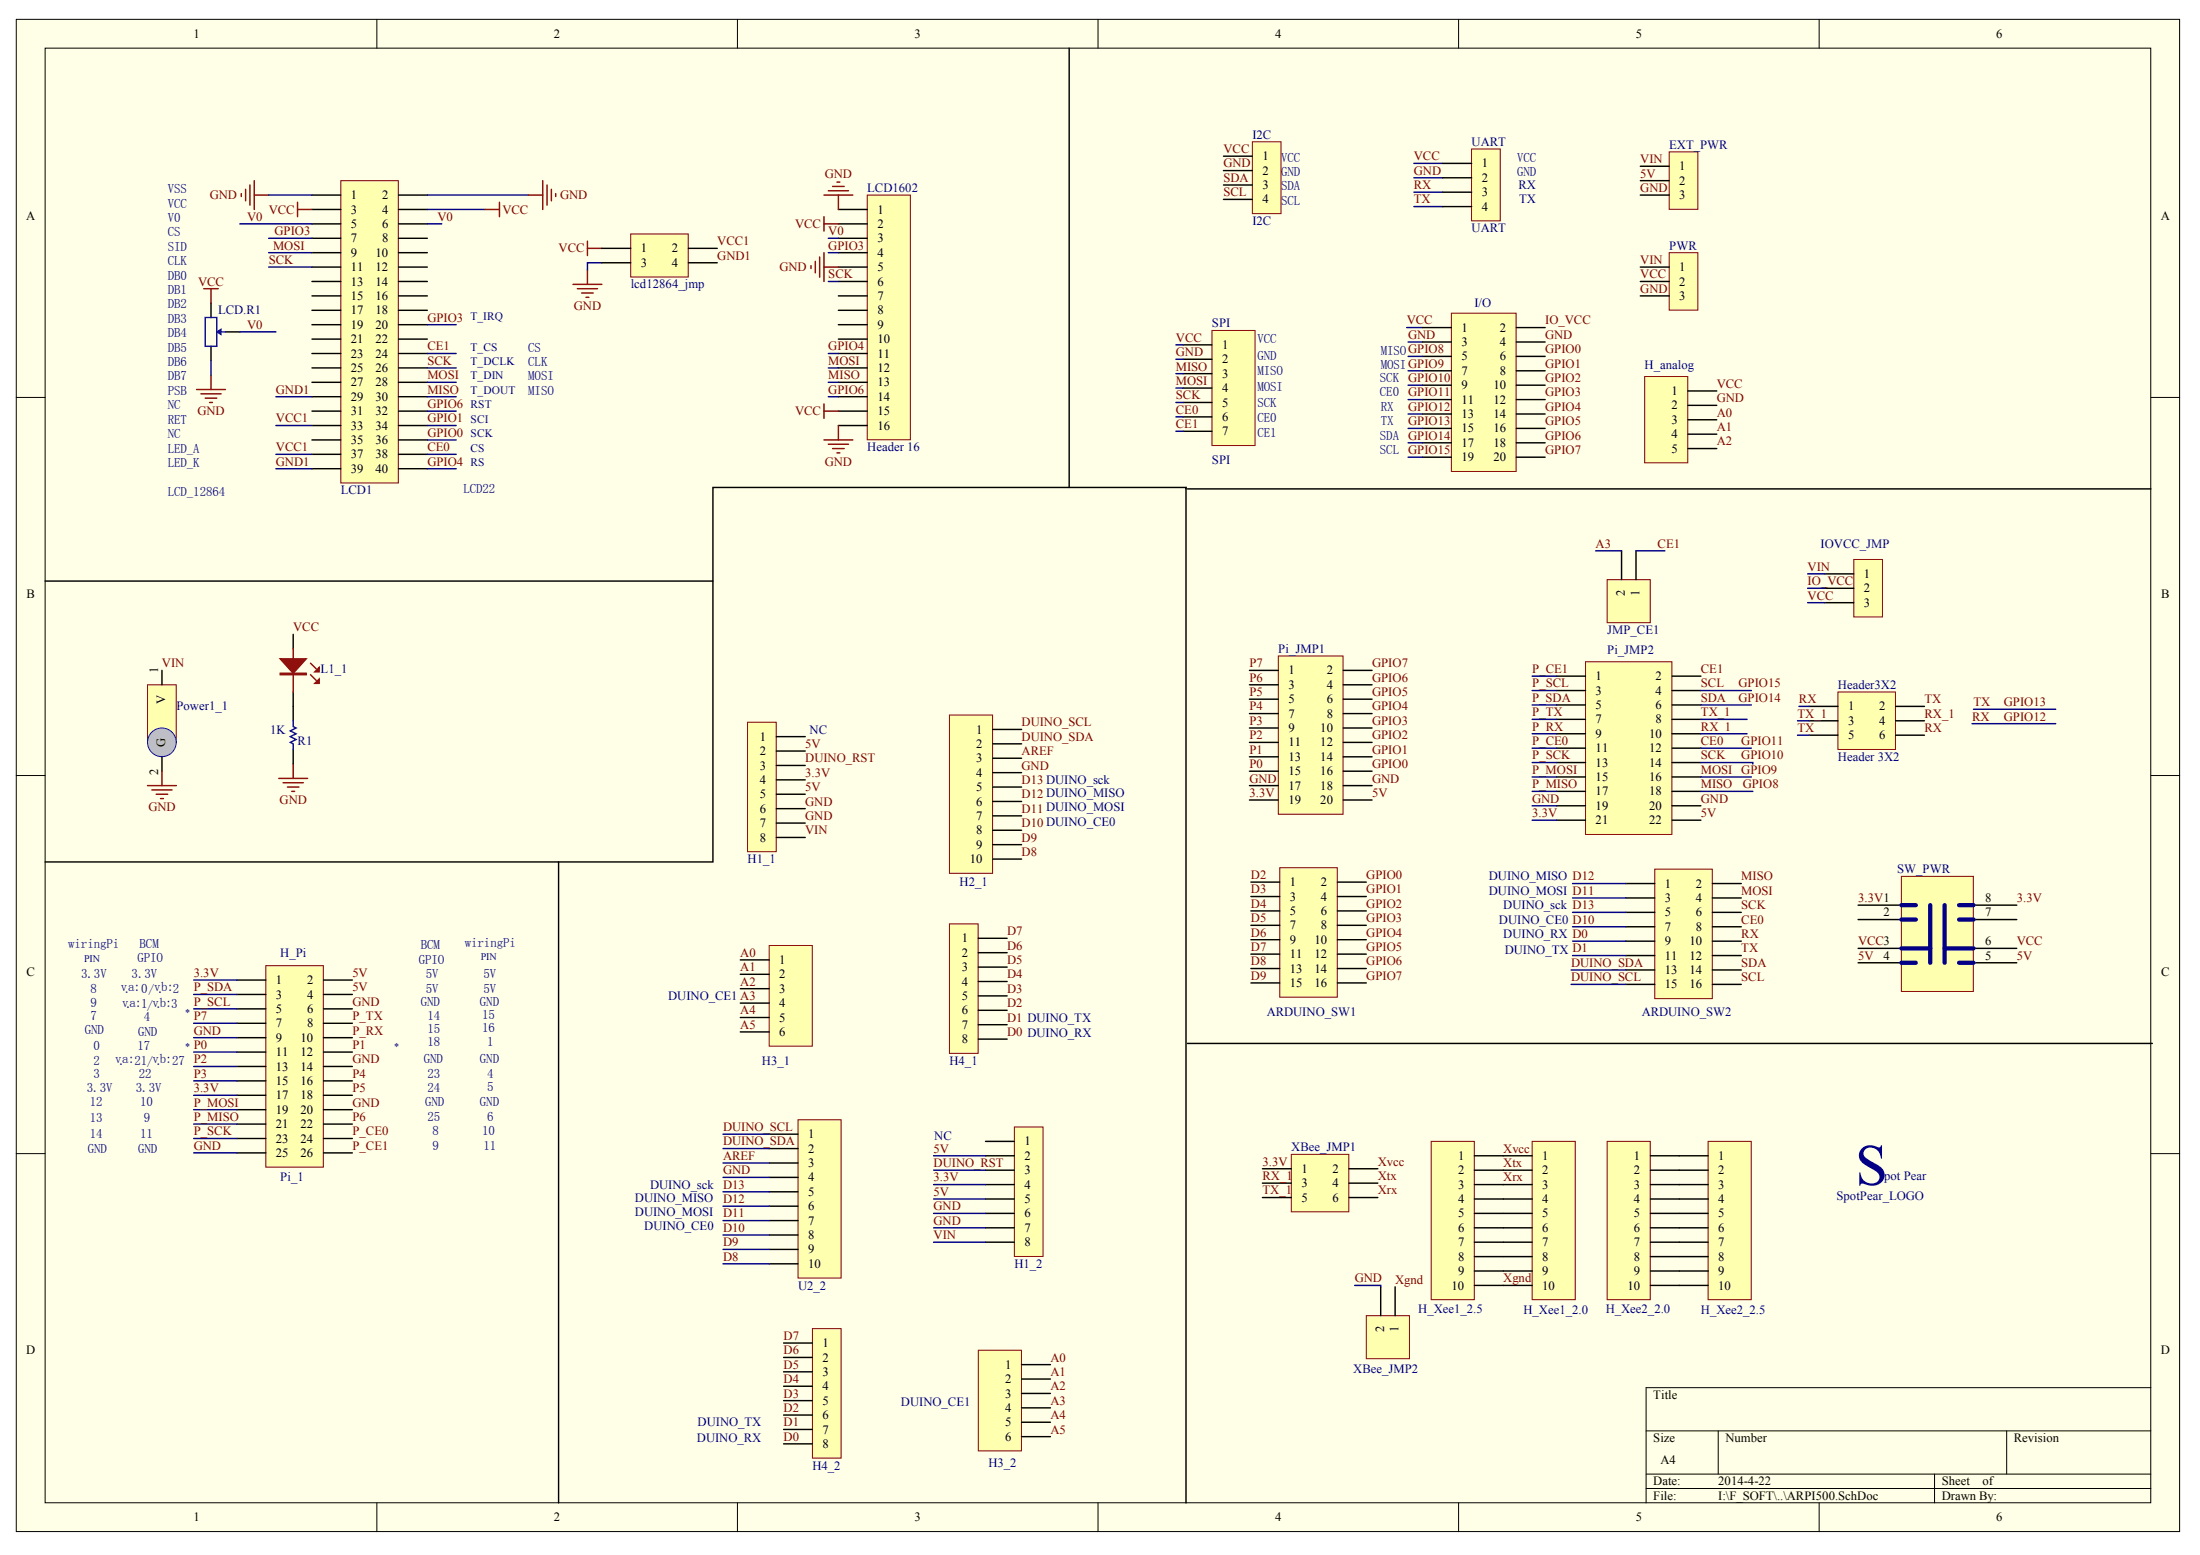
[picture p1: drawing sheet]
<svg xmlns="http://www.w3.org/2000/svg" width="297mm" height="210mm" viewBox="0 0 297 210" stroke-linecap="round" stroke-linejoin="round" font-family="sans-serif">
<g fill="#ffffe8" stroke="#000" stroke-width=".14">
<path d="M2.2 2.6h292.1v204.1h-292.1z"/>
<path d="M6.1 6.5h284.3v196.4h-284.3z"/>
</g>
<g fill="none" stroke="#000" stroke-width=".14">
<path d="M50.9 2.6v3.9M99.6 2.6v3.9M148.3 2.6v3.9M196.9 2.6v3.9M245.6 2.6v3.9M2.2 53.6h3.9M290.4 53.6h3.9M2.2 104.7h3.9M290.4 104.7h3.9M2.2 155.7h3.9M290.4 155.7h3.9M222.3 193.1h68.1"/>
<path d="M222.3 199h68.1M232 193.1v5.9M261.2 199v3.9M270.9 193.1v5.9M290.4 187.3h-68.1v15.6M50.9 202.9v3.9M99.6 202.9v3.9M148.3 202.9v3.9M196.9 202.9v3.9M222.3 200.9h68.1M245.6 202.9v3.9"/>
</g>
<path d="M190.9 22.1h3.9M190.9 24h3.9M190.9 25.9h3.9M190.9 27.9h3.9" fill="none" stroke="#000080" stroke-width=".19"/>
<path d="M169.1 19.1h3.9v9.7h-3.9z" fill="#ffffb0" stroke="#800000" stroke-width=".14"/>
<path d="M165.2 21.1h3.9M165.2 23h3.9M165.2 25h3.9M165.2 26.9h3.9" fill="none" stroke="#000" stroke-width=".19"/>
<path d="M163.6 44.6h5.9v15.5h-5.9z" fill="#ffffb0" stroke="#800000" stroke-width=".14"/>
<path d="M159.7 46.6h3.9M159.7 48.5h3.9M159.7 50.4h3.9M159.7 52.4h3.9M159.7 54.3h3.9M159.7 56.3h3.9M159.7 58.2h3.9" fill="none" stroke="#000" stroke-width=".19"/>
<path d="M35.9 130.3h7.8v27.3h-7.8z" fill="#ffffb0" stroke="#800000" stroke-width=".14"/>
<g fill="none" stroke="#000" stroke-width=".19">
<path d="M32 132.3h3.9M32 134.2h3.9M32 136.2h3.9M32 138.1h3.9M43.7 132.3h3.9M43.7 134.2h3.9M43.7 136.2h3.9M43.7 138.1h3.9M32 140.1h3.9M32 142h3.9M32 144h3.9M32 145.9h3.9"/>
<path d="M32 147.8h3.9M32 149.8h3.9M32 151.7h3.9M32 153.7h3.9M32 155.6h3.9M43.7 140.1h3.9M43.7 142h3.9M43.7 144h3.9M43.7 145.9h3.9M43.7 147.8h3.9M43.7 149.8h3.9M43.7 151.7h3.9"/>
<path d="M43.7 153.7h3.9M43.7 155.6h3.9"/>
</g>
<g fill="none" stroke="#000080" stroke-width=".19">
<path d="M158.8 46.6h.9M158.8 48.5h.9M158.8 50.4h.9M158.8 52.4h.9M158.8 54.3h.9M158.8 56.3h.9M158.8 58.2h.9M26.2 132.3h5.8M26.2 134.2h5.8M26.2 136.2h5.8M26.2 138.1h5.8M26.2 140.1h5.8"/>
<path d="M26.2 142h5.8M26.2 144h5.8M26.2 145.9h5.8M26.2 147.8h5.8M26.2 149.8h5.8M26.2 151.7h5.8M26.2 153.7h5.8M26.2 155.6h5.8"/>
</g>
<path d="M46 24.4h7.8v40.8h-7.8z" fill="#ffffb0" stroke="#800000" stroke-width=".14"/>
<g fill="none" stroke="#000" stroke-width=".19">
<path d="M42.1 26.3h3.9M42.1 28.3h3.9M42.1 30.2h3.9M42.1 32.2h3.9M42.1 34.1h3.9M42.1 36.1h3.9M42.1 38h3.9M42.1 39.9h3.9M53.8 26.3h3.9M53.8 28.3h3.9M53.8 30.2h3.9M53.8 32.2h3.9"/>
<path d="M53.8 34.1h3.9M53.8 36.1h3.9M53.8 38h3.9M53.8 39.9h3.9M28.5 40.9v2M28.5 46.7v2M30.4 44.8h2M42.1 41.9h3.9M42.1 43.8h3.9M42.1 45.8h3.9M42.1 47.7h3.9M42.1 49.7h3.9"/>
<path d="M42.1 51.6h3.9M42.1 53.6h3.9M42.1 55.5h3.9M42.1 57.4h3.9M42.1 59.4h3.9M53.8 41.9h3.9M53.8 43.8h3.9M53.8 45.8h3.9M53.8 47.7h3.9M53.8 49.7h3.9M53.8 51.6h3.9M53.8 53.6h3.9"/>
<path d="M53.8 55.5h3.9M53.8 57.4h3.9M53.8 59.4h3.9M42.1 63.3h3.9M42.1 61.3h3.9M53.8 63.3h3.9M53.8 61.3h3.9"/>
</g>
<g fill="none" stroke="#000080" stroke-width=".19">
<path d="M32.4 30.2h9.7M36.3 26.3h5.8M36.3 32.2h5.8M36.3 34.1h5.8M36.3 36.1h5.8M57.7 26.3h13.6M57.7 28.3h7.8M57.7 30.2h1.9M81.3 35.5h-2v.9M28.5 48.7v1.9M32.4 44.8h4.9M37.3 57.4h4.8"/>
<path d="M37.3 53.6h4.8M57.7 59.4h3.9M57.7 57.4h3.9M57.7 55.5h3.9M57.7 53.6h3.9M57.7 47.7h3.9M57.7 43.8h3.9M57.7 51.6h3.9M57.7 49.7h3.9M37.3 63.3h4.8M37.3 61.3h4.8M57.7 63.3h3.9"/>
<path d="M57.7 61.3h3.9"/>
</g>
<g fill="none" stroke="#800000" stroke-width=".19">
<path d="M27.5 39h2M28.5 39v1.9M32.6 26.1v.4M33.2 25.6v1.5M33.7 25v2.7M34.3 26.3h2M34.3 24.4v3.9M40.2 28.3h1.9M40.2 27.3v1.9M65.5 28.3h1.9M67.4 27.3v1.9M71.3 26.3h2"/>
<path d="M73.3 24.4v3.9M73.9 25v2.7M74.4 25.6v1.5M75 26.1v.4M77.4 38.4h3.9M78 39h2.7M78.5 39.6h1.6M79.3 32.6v1.9M79.3 36.4v2M79.3 33.5h2M26.5 52.6h3.9M27.1 53.2h2.8"/>
<path d="M27.7 53.7h1.6M28.3 54.3h.4M28.5 50.6v2M79.1 40.1h.4"/>
</g>
<path d="M27.7 42.9h1.6v3.8h-1.6zM29.5 44.8h.9" fill="none" stroke="#00f" stroke-width=".19"/>
<path d="M29.3 44.8l.6-.4v.8z" fill="#00f" stroke="#00f" stroke-width=".14"/>
<path d="M85.2 31.6h7.7v5.8h-7.7z" fill="#ffffb0" stroke="#800000" stroke-width=".14"/>
<path d="M81.3 33.5h3.9M81.3 35.5h3.9M92.9 33.5h3.9M92.9 35.5h3.9" fill="none" stroke="#000" stroke-width=".19"/>
<path d="M117.1 26.3h5.8v33.1h-5.8z" fill="#ffffb0" stroke="#800000" stroke-width=".14"/>
<g fill="none" stroke="#000" stroke-width=".19">
<path d="M113.2 28.3h3.9M113.2 30.2h3.9M113.2 32.2h3.9M113.2 34.1h3.9M113.2 36.1h3.9M113.2 38h3.9M113.2 39.9h3.9M113.2 41.9h3.9M113.2 43.8h3.9M113.2 45.8h3.9M113.2 47.7h3.9M113.2 49.7h3.9"/>
<path d="M113.2 51.6h3.9M113.2 53.6h3.9M113.2 55.5h3.9M113.2 57.4h3.9"/>
</g>
<g fill="none" stroke="#800000" stroke-width=".19">
<path d="M109.5 35.9v.3M110.1 35.3v1.5M110.7 34.7v2.7M111.3 26.3h3.8M111.3 29.2v2M111.3 34.1v3.9M111.3 30.2h1.9M111.3 36.1h1.9M111.8 25.7h2.8M112.4 25.2h1.6M113 24.6h.4M113.2 26.3v2"/>
<path d="M111.3 54.5v2M111.3 59.4h3.8M111.3 55.5h1.9M111.8 60h2.8M113.2 57.4v2M112.4 60.6h1.6M113 61.1h.4"/>
</g>
<path d="M128.2 124.7h3.9v17.5h-3.9z" fill="#ffffb0" stroke="#800000" stroke-width=".14"/>
<path d="M132.1 126.7h3.9M132.1 128.6h3.9M132.1 130.5h3.9M132.1 132.5h3.9M132.1 134.4h3.9M132.1 136.4h3.9M132.1 138.3h3.9M132.1 140.3h3.9" fill="none" stroke="#000" stroke-width=".19"/>
<path d="M128.2 96.5h5.8v21.4h-5.8z" fill="#ffffb0" stroke="#800000" stroke-width=".14"/>
<path d="M134 98.5h3.9M134 100.4h3.9M134 102.4h3.9M134 104.3h3.9M134 106.2h3.9M134 108.2h3.9M134 110.1h3.9M134 112.1h3.9M134 114h3.9M134 116h3.9" fill="none" stroke="#000" stroke-width=".19"/>
<path d="M103.9 127.6h5.8v13.6h-5.8z" fill="#ffffb0" stroke="#800000" stroke-width=".14"/>
<path d="M100 129.6h3.9M100 131.5h3.9M100 133.5h3.9M100 135.4h3.9M100 137.3h3.9M100 139.3h3.9" fill="none" stroke="#000" stroke-width=".19"/>
<path d="M100.9 97.5h3.9v17.5h-3.9z" fill="#ffffb0" stroke="#800000" stroke-width=".14"/>
<path d="M104.8 99.4h3.9M104.8 101.4h3.9M104.8 103.3h3.9M104.8 105.3h3.9M104.8 107.2h3.9M104.8 109.2h3.9M104.8 111.1h3.9M104.8 113h3.9" fill="none" stroke="#000" stroke-width=".19"/>
<path d="M172.8 117.1h7.8v17.5h-7.8z" fill="#ffffb0" stroke="#800000" stroke-width=".14"/>
<g fill="none" stroke="#000" stroke-width=".19">
<path d="M168.9 119.1h3.9M180.6 119.1h3.9M168.9 121h3.9M168.9 123h3.9M168.9 124.9h3.9M168.9 126.9h3.9M168.9 128.8h3.9M168.9 130.7h3.9M168.9 132.7h3.9M180.6 121h3.9M180.6 123h3.9M180.6 124.9h3.9"/>
<path d="M180.6 126.9h3.9M180.6 128.8h3.9M180.6 130.7h3.9M180.6 132.7h3.9"/>
</g>
<path d="M223.4 117.3h7.8v17.5h-7.8z" fill="#ffffb0" stroke="#800000" stroke-width=".14"/>
<g fill="none" stroke="#000" stroke-width=".19">
<path d="M219.5 119.3h3.9M231.2 119.3h3.9M219.5 121.2h3.9M219.5 123.2h3.9M219.5 125.1h3.9M219.5 127h3.9M219.5 129h3.9M219.5 130.9h3.9M219.5 132.9h3.9M231.2 121.2h3.9M231.2 123.2h3.9M231.2 125.1h3.9"/>
<path d="M231.2 127h3.9M231.2 129h3.9M231.2 130.9h3.9M231.2 132.9h3.9"/>
</g>
<path d="M19.9 92.4h3.9v7.8h-3.9z" fill="#ffffb0" stroke="#800000" stroke-width=".14"/>
<circle cx="21.9" cy="100.2" r="1.94" fill="#c0c0c0" stroke="#00f" stroke-width=".14"/>
<path d="M21.9 90.5v1.9M39.6 85.6v2M39.6 93.4v3.9M21.9 102.2v1.9M39.6 101.2v1.9" fill="none" stroke="#000" stroke-width=".19"/>
<path d="M19.9 106h3.9M20.5 106.6h2.7M21.1 107.2h1.5M21.7 107.8h.4M21.9 104.1v1.9M37.6 105.1h3.9M38.2 105.7h2.8M38.8 106.2h1.6M39.4 106.8h.4M39.6 103.1v2" fill="none" stroke="#800000" stroke-width=".19"/>
<path d="M39.6 87.6v5.8M41.9 91.1l.8 .8M41.9 89.5l.8 .8" fill="none" stroke="#bf0000" stroke-width=".19"/>
<g fill="#bf0000" stroke="#bf0000" stroke-width=".19">
<path d="M37.8 88.9h3.5l-1.7 2z"/>
<path d="M42.5 92.2l.6-.5v.5z"/>
<path d="M42.5 90.7l.6-.6v.6z"/>
<path d="M37.8 90.9h3.5v.2h-3.5z" fill-rule="evenodd"/>
</g>
<path d="M189.9 44.2h2.2M190.1 46.2h2" fill="none" stroke="#000080" stroke-width=".19"/>
<path d="M39.6 97.3v.8l.4 .2-.8 .4 .8 .3-.8 .4 .8 .4-.8 .4 .4 .2v.8" fill="none" stroke="#00f" stroke-width=".19"/>
<path d="M198.7 20.1h3.9v9.7h-3.9z" fill="#ffffb0" stroke="#800000" stroke-width=".14"/>
<path d="M194.8 22.1h3.9M194.8 24h3.9M194.8 25.9h3.9M194.8 27.9h3.9" fill="none" stroke="#000" stroke-width=".19"/>
<path d="M172.6 88.5h8.7v21.4h-8.7z" fill="#ffffb0" stroke="#800000" stroke-width=".14"/>
<g fill="none" stroke="#000" stroke-width=".19">
<path d="M168.7 90.5h3.9M168.7 92.4h3.9M168.7 94.4h3.9M168.7 96.3h3.9M168.7 98.3h3.9M181.4 90.5h3.9M181.4 92.4h3.9M181.4 94.4h3.9M181.4 96.3h3.9M181.4 98.3h3.9M168.7 100.2h3.9M168.7 102.2h3.9"/>
<path d="M168.7 104.1h3.9M168.7 106h3.9M168.7 108h3.9M181.4 100.2h3.9M181.4 102.2h3.9M181.4 104.1h3.9M181.4 106h3.9M181.4 108h3.9"/>
</g>
<path d="M214.1 89.3h11.6v23.3h-11.6z" fill="#ffffb0" stroke="#800000" stroke-width=".14"/>
<g fill="none" stroke="#000" stroke-width=".19">
<path d="M210.2 91.3h3.9M210.2 93.2h3.9M210.2 95.2h3.9M210.2 97.1h3.9M210.2 99h3.9M225.8 91.3h3.9M225.8 93.2h3.9M225.8 95.2h3.9M225.8 97.1h3.9M225.8 99h3.9M210.2 101h3.9M210.2 102.9h3.9"/>
<path d="M210.2 104.9h3.9M210.2 106.8h3.9M210.2 108.8h3.9M210.2 110.7h3.9M225.8 101h3.9M225.8 102.9h3.9M225.8 104.9h3.9M225.8 106.8h3.9M225.8 108.8h3.9M225.8 110.7h3.9"/>
</g>
<g fill="none" stroke="#000080" stroke-width=".19">
<path d="M111.8 32.2h1.4M111.8 34.1h1.4M111.8 38h1.4M111.8 47.7h1.4M111.8 49.7h1.4M111.8 51.6h1.4M111.8 53.6h1.4M206.9 93.2h3.3M206.9 95.2h3.3M206.9 97.1h3.3M206.9 99h3.3M206.9 91.3h3.3"/>
<path d="M229.7 95.2h6.8M266.3 97.7h11.3M266.5 95.7h11.1M206.9 101h3.3M206.9 102.9h3.3M206.9 104.9h3.3M206.9 106.8h3.3M206.9 108.8h3.3M206.9 110.7h3.3M212.3 119.3h7.2M229.7 102.9h7v.2M229.7 101h6.8"/>
<path d="M229.7 104.9h6.8M229.7 106.8h7M212.1 130.9h7.4M212.1 132.9h7.4M212.3 121.2h7.2M212.3 123.2h7.2M212.3 125.1h7.2M212.3 127h7.2M212.3 129h7.2"/>
</g>
<path d="M196 42.3h8.7v21.3h-8.7z" fill="#ffffb0" stroke="#800000" stroke-width=".14"/>
<g fill="none" stroke="#000" stroke-width=".19">
<path d="M192.1 44.2h3.9M192.1 46.2h3.9M192.1 48.1h3.9M192.1 50.1h3.9M192.1 52h3.9M192.1 53.9h3.9M192.1 55.9h3.9M192.1 57.8h3.9M192.1 59.8h3.9M204.7 44.2h3.9M204.7 46.2h3.9M204.7 48.1h3.9"/>
<path d="M204.7 50.1h3.9M204.7 52h3.9M204.7 53.9h3.9M204.7 55.9h3.9M204.7 57.8h3.9M204.7 59.8h3.9M192.1 61.7h3.9M204.7 61.7h3.9"/>
</g>
<path d="M109.7 179.3h3.9v17.5h-3.9z" fill="#ffffb0" stroke="#800000" stroke-width=".14"/>
<path d="M105.8 181.3h3.9M105.8 183.2h3.9M105.8 185.2h3.9M105.8 187.1h3.9M105.8 189.1h3.9M105.8 191h3.9M105.8 193h3.9M105.8 194.9h3.9" fill="none" stroke="#000" stroke-width=".19"/>
<path d="M107.7 151.2h5.9v21.3h-5.9z" fill="#ffffb0" stroke="#800000" stroke-width=".14"/>
<path d="M103.9 153.1h3.8M103.9 155h3.8M103.9 157h3.8M103.9 158.9h3.8M103.9 160.9h3.8M103.9 162.8h3.8M103.9 164.8h3.8M103.9 166.7h3.8M103.9 168.7h3.8M103.9 170.6h3.8" fill="none" stroke="#000" stroke-width=".19"/>
<path d="M132.1 182.3h5.8v13.6h-5.8z" fill="#ffffb0" stroke="#800000" stroke-width=".14"/>
<path d="M137.9 184.2h3.9M137.9 186.2h3.9M137.9 188.1h3.9M137.9 190h3.9M137.9 192h3.9M137.9 193.9h3.9" fill="none" stroke="#000" stroke-width=".19"/>
<path d="M137 152.1h3.8v17.5h-3.8z" fill="#ffffb0" stroke="#800000" stroke-width=".14"/>
<path d="M133.1 154.1h3.9M133.1 156h3.9M133.1 158h3.9M133.1 159.9h3.9M133.1 161.8h3.9M133.1 163.8h3.9M133.1 165.7h3.9M133.1 167.7h3.9" fill="none" stroke="#000" stroke-width=".19"/>
<g fill="none" stroke="#000080" stroke-width=".19">
<path d="M97.6 153.1h6.3M97.6 155h6.3M97.6 157h6.3M97.6 158.9h6.3M126.1 156h7M126.1 158h7M126.1 159.9h7M97.6 160.9h6.3M97.6 162.8h6.3M97.6 164.8h6.3M97.6 166.7h6.3M97.6 168.7h6.3"/>
<path d="M97.6 170.6h6.3M126.1 161.8h7M126.1 163.8h7M126.1 165.7h7M126.1 167.7h7"/>
</g>
<path d="M256.7 118.3h9.7v15.5h-9.7z" fill="#ffffb0" stroke="#800000" stroke-width=".14"/>
<path d="M250.9 122.2h5.8M250.9 124.1h5.8M250.9 128h5.8M250.9 130h5.8M266.5 122.2h5.8M266.5 124.1h5.8M266.5 128h5.8M266.5 130h5.8" fill="none" stroke="#000" stroke-width=".19"/>
<path d="M256.7 122.2h2M256.7 124.1h2M256.7 128h3.9M256.7 130h2M260.6 122.2v7.8M262.6 122.2v7.8M262.6 128h3.9M264.5 122.2h2M264.5 124.1h2M264.5 130h2" fill="none" stroke="#0c0087" stroke-width=".58"/>
<path d="M217 78.2h5.8v5.9h-5.8z" fill="#ffffb0" stroke="#800000" stroke-width=".14"/>
<path d="M218.9 74.4v3.8M220.9 74.4v3.8" fill="none" stroke="#000" stroke-width=".19"/>
<path d="M222.1 50.8h5.8v11.7h-5.8z" fill="#ffffb0" stroke="#800000" stroke-width=".14"/>
<path d="M227.9 52.8h3.9M227.9 54.7h3.9M227.9 56.7h3.9M227.9 58.6h3.9M227.9 60.6h3.9" fill="none" stroke="#000" stroke-width=".19"/>
<path d="M215.4 74.4h3.5M220.9 74.4h3.9" fill="none" stroke="#000080" stroke-width=".19"/>
<path d="M248.2 93.4h7.7v7.8h-7.7z" fill="#ffffb0" stroke="#800000" stroke-width=".14"/>
<path d="M244.3 95.4h3.9M244.3 97.3h3.9M244.3 99.2h3.9M255.9 95.4h3.9M255.9 97.3h3.9M255.9 99.2h3.9" fill="none" stroke="#000" stroke-width=".19"/>
<path d="M206.9 154.1h5.8v21.3h-5.8z" fill="#ffffb0" stroke="#800000" stroke-width=".14"/>
<path d="M203 156h3.9M203 158h3.9M203 159.9h3.9M203 161.8h3.9M203 163.8h3.9M203 165.7h3.9M203 167.7h3.9M203 169.6h3.9M203 171.6h3.9M203 173.5h3.9" fill="none" stroke="#000" stroke-width=".19"/>
<path d="M217 154.1h5.8v21.3h-5.8z" fill="#ffffb0" stroke="#800000" stroke-width=".14"/>
<path d="M222.8 156h3.9M222.8 158h3.9M222.8 159.9h3.9M222.8 161.8h3.9M222.8 163.8h3.9M222.8 165.7h3.9M222.8 167.7h3.9M222.8 169.6h3.9M222.8 171.6h3.9M222.8 173.5h3.9" fill="none" stroke="#000" stroke-width=".19"/>
<path d="M193.2 154.1h5.9v21.3h-5.9z" fill="#ffffb0" stroke="#800000" stroke-width=".14"/>
<path d="M199.1 156h3.9M199.1 158h3.9M199.1 159.9h3.9M199.1 161.8h3.9M199.1 163.8h3.9M199.1 165.7h3.9M199.1 167.7h3.9M199.1 169.6h3.9M199.1 171.6h3.9M199.1 173.5h3.9" fill="none" stroke="#000" stroke-width=".19"/>
<path d="M230.6 154.1h5.8v21.3h-5.8z" fill="#ffffb0" stroke="#800000" stroke-width=".14"/>
<path d="M226.7 156h3.9M226.7 158h3.9M226.7 159.9h3.9M226.7 161.8h3.9M226.7 163.8h3.9M226.7 165.7h3.9M226.7 167.7h3.9M226.7 169.6h3.9M226.7 171.6h3.9M226.7 173.5h3.9" fill="none" stroke="#000" stroke-width=".19"/>
<path d="M225.4 34.1h3.8v7.8h-3.8z" fill="#ffffb0" stroke="#800000" stroke-width=".14"/>
<path d="M221.5 36.1h3.9M221.5 38h3.9M221.5 39.9h3.9" fill="none" stroke="#000" stroke-width=".19"/>
<path d="M174.3 155.8h7.8v7.8h-7.8z" fill="#ffffb0" stroke="#800000" stroke-width=".14"/>
<path d="M170.5 157.8h3.8M170.5 159.7h3.8M182.1 157.8h3.9M182.1 159.7h3.9M170.5 161.7h3.8M182.1 161.7h3.9" fill="none" stroke="#000" stroke-width=".19"/>
<path d="M184.5 177.6h5.8v5.8h-5.8z" fill="#ffffb0" stroke="#800000" stroke-width=".14"/>
<path d="M186.4 173.7v3.9M188.4 173.7v3.9" fill="none" stroke="#000" stroke-width=".19"/>
<path d="M190.1 48.1h2M190.1 50.1h2M190.1 52h2M190.1 53.9h2M190.1 55.9h2M190.1 57.8h2M190.1 59.8h2M190.1 61.7h2M182.9 173.5h3.5v.2" fill="none" stroke="#000080" stroke-width=".19"/>
<path d="M250.3 75.5h3.9v7.8h-3.9z" fill="#ffffb0" stroke="#800000" stroke-width=".14"/>
<path d="M246.4 77.5h3.9M246.4 79.4h3.9M246.4 81.4h3.9" fill="none" stroke="#000" stroke-width=".19"/>
<path d="M244.1 77.5h2.3M244.1 79.4h2.3M244.1 81.4h2.3" fill="none" stroke="#000080" stroke-width=".19"/>
<path d="M225.4 20.5h3.8v7.8h-3.8z" fill="#ffffb0" stroke="#800000" stroke-width=".14"/>
<path d="M144.4 6.5v59.3M221.5 22.4h3.9M221.5 24.4h3.9M221.5 26.3h3.9M6.1 78.4h90.2M160.1 65.8v.2M160.3 66h130.1M6.1 116.4h90.2v-50.6h63.8v137.1M75.4 116.4v86.5M160.3 140.8h130.3" fill="none" stroke="#000" stroke-width=".19"/>
<path d="M229.7 93.2h6.8M229.7 97.1h6.2M229.7 99h6.2M242.7 97.3h1.6M242.7 99.2h1.6M242.9 95.4h1.4" fill="none" stroke="#000080" stroke-width=".19"/>
<text font-size="7.9" fill="#000080" x="250.5" y="159.9">S</text>
<g font-size="1.7">
<text x="26.1" y="5.1">1</text>
<text x="74.8" y="5.1">2</text>
<text x="123.5" y="5.1">3</text>
<text x="172.2" y="5.1">4</text>
<text x="220.8" y="5.1">5</text>
<text x="269.5" y="5.1">6</text>
<text x="170.5" y="21.6">1</text>
<text x="170.5" y="23.6">2</text>
<text x="200.1" y="22.6">1</text>
<text x="226.7" y="23">1</text>
<text x="3.5" y="29.6">A</text>
<text x="47.4" y="26.9">1</text>
<text x="47.4" y="28.8">3</text>
<text x="51.6" y="26.9">2</text>
<text x="51.6" y="28.8">4</text>
<text x="118.5" y="28.8">1</text>
<text x="170.5" y="25.5">3</text>
<text x="170.5" y="27.5">4</text>
<text x="200.1" y="24.6">2</text>
<text x="200.1" y="26.5">3</text>
<text x="200.1" y="28.4">4</text>
<text x="226.7" y="24.9">2</text>
<text x="226.7" y="26.9">3</text>
<text x="291.8" y="29.6">A</text>
<text x="47.4" y="30.8">5</text>
<text x="47.4" y="32.7">7</text>
<text x="47.4" y="34.7">9</text>
<text x="50.7" y="34.7">10</text>
<text x="51.6" y="30.8">6</text>
<text x="51.6" y="32.7">8</text>
<text x="86.5" y="34.1">1</text>
<text x="90.7" y="34.1">2</text>
<text x="118.5" y="30.8">2</text>
<text x="118.5" y="32.7">3</text>
<text x="118.5" y="34.7">4</text>
<text x="47.4" y="36.6">11</text>
<text x="47.4" y="38.5">13</text>
<text x="47.4" y="40.5">15</text>
<text x="50.7" y="36.6">12</text>
<text x="50.7" y="38.5">14</text>
<text x="50.7" y="40.5">16</text>
<text x="86.5" y="36">3</text>
<text x="90.7" y="36">4</text>
<text x="118.5" y="36.6">5</text>
<text x="118.5" y="38.5">6</text>
<text x="118.5" y="40.5">7</text>
<text x="226.7" y="36.6">1</text>
<text x="226.7" y="38.5">2</text>
<text x="226.7" y="40.5">3</text>
<text x="47.4" y="42.4">17</text>
<text x="47.4" y="44.4">19</text>
<text x="47.4" y="46.3">21</text>
<text x="50.7" y="42.4">18</text>
<text x="50.7" y="44.4">20</text>
<text x="50.7" y="46.3">22</text>
<text x="118.5" y="42.4">8</text>
<text x="118.5" y="44.4">9</text>
<text x="118.5" y="46.3">10</text>
<text x="165" y="47.1">1</text>
<text x="197.3" y="44.8">1</text>
<text x="197.3" y="46.7">3</text>
<text x="202.5" y="44.8">2</text>
<text x="202.5" y="46.7">4</text>
<text x="47.4" y="48.3">23</text>
<text x="47.4" y="50.2">25</text>
<text x="47.4" y="52.2">27</text>
<text x="50.7" y="50.2">26</text>
<text x="50.7" y="52.2">28</text>
<text x="50.7" y="48.3">24</text>
<text x="118.5" y="48.3">11</text>
<text x="118.5" y="50.2">12</text>
<text x="118.5" y="52.2">13</text>
<text x="165" y="49">2</text>
<text x="165" y="51">3</text>
<text x="165" y="52.9">4</text>
<text x="197.3" y="48.7">5</text>
<text x="197.3" y="50.6">7</text>
<text x="197.3" y="52.5">9</text>
<text x="201.6" y="52.5">10</text>
<text x="202.5" y="48.7">6</text>
<text x="202.5" y="50.6">8</text>
<text x="225.7" y="53.3">1</text>
<text x="47.4" y="54.1">29</text>
<text x="47.4" y="56">31</text>
<text x="47.4" y="58">33</text>
<text x="47.4" y="59.9">35</text>
<text x="50.7" y="54.1">30</text>
<text x="50.7" y="56">32</text>
<text x="50.7" y="58">34</text>
<text x="50.7" y="59.9">36</text>
<text x="118.5" y="54.1">14</text>
<text x="118.5" y="56">15</text>
<text x="118.5" y="58">16</text>
<text x="165" y="54.9">5</text>
<text x="165" y="56.8">6</text>
<text x="165" y="58.8">7</text>
<text x="197.3" y="54.5">11</text>
<text x="197.3" y="56.4">13</text>
<text x="197.3" y="58.4">15</text>
<text x="201.6" y="54.5">12</text>
<text x="201.6" y="56.4">14</text>
<text x="201.6" y="58.4">16</text>
<text x="225.7" y="55.3">2</text>
<text x="225.7" y="57.2">3</text>
<text x="225.7" y="59.2">4</text>
<text x="47.4" y="61.9">37</text>
<text x="47.4" y="63.8">39</text>
<text x="50.7" y="63.8">40</text>
<text x="50.7" y="61.9">38</text>
<text x="197.3" y="60.3">17</text>
<text x="197.3" y="62.3">19</text>
<text x="201.6" y="60.3">18</text>
<text x="201.6" y="62.3">20</text>
<text x="225.7" y="61.1">5</text>
<text x="3.6" y="80.7">B</text>
<text x="219.4" y="80.5" transform="rotate(-90 219.4 80.5)">2</text>
<text x="221.3" y="80.5" transform="rotate(-90 221.3 80.5)">1</text>
<text x="251.7" y="78">1</text>
<text x="251.7" y="80">2</text>
<text x="251.7" y="81.9">3</text>
<text x="291.8" y="80.7">B</text>
<text x="21.3" y="90.9" transform="rotate(-90 21.3 90.9)">1</text>
<text x="22.3" y="95.1" transform="rotate(-90 22.3 95.1)">V</text>
<text x="174" y="91">1</text>
<text x="174" y="93">3</text>
<text x="174" y="94.9">5</text>
<text x="179.1" y="91">2</text>
<text x="179.1" y="93">4</text>
<text x="179.1" y="94.9">6</text>
<text x="215.4" y="91.8">1</text>
<text x="215.4" y="93.8">3</text>
<text x="215.4" y="95.7">5</text>
<text x="223.5" y="91.8">2</text>
<text x="223.5" y="93.8">4</text>
<text x="223.5" y="95.7">6</text>
<text x="249.5" y="95.9">1</text>
<text x="253.7" y="95.9">2</text>
<text x="22.3" y="100.8" transform="rotate(-90 22.3 100.8)">G</text>
<text x="102.6" y="100">1</text>
<text x="102.6" y="101.9">2</text>
<text x="131.8" y="99">1</text>
<text x="131.8" y="101">2</text>
<text x="174" y="96.9">7</text>
<text x="174" y="98.8">9</text>
<text x="174" y="100.8">11</text>
<text x="178.3" y="98.8">10</text>
<text x="178.3" y="100.8">12</text>
<text x="179.1" y="96.9">8</text>
<text x="215.4" y="97.7">7</text>
<text x="215.4" y="99.6">9</text>
<text x="215.4" y="101.5">11</text>
<text x="222.7" y="99.6">10</text>
<text x="222.7" y="101.5">12</text>
<text x="223.5" y="97.7">8</text>
<text x="249.5" y="97.8">3</text>
<text x="249.5" y="99.8">5</text>
<text x="253.7" y="97.8">4</text>
<text x="253.7" y="99.8">6</text>
<text x="21.3" y="104.6" transform="rotate(-90 21.3 104.6)">2</text>
<text x="102.6" y="103.9">3</text>
<text x="102.6" y="105.8">4</text>
<text x="102.6" y="107.8">5</text>
<text x="131.8" y="102.9">3</text>
<text x="131.8" y="104.8">4</text>
<text x="131.8" y="106.8">5</text>
<text x="174" y="102.7">13</text>
<text x="174" y="104.7">15</text>
<text x="174" y="106.6">17</text>
<text x="178.3" y="102.7">14</text>
<text x="178.3" y="104.7">16</text>
<text x="178.3" y="106.6">18</text>
<text x="215.4" y="103.5">13</text>
<text x="215.4" y="105.4">15</text>
<text x="215.4" y="107.4">17</text>
<text x="222.7" y="103.5">14</text>
<text x="222.7" y="105.4">16</text>
<text x="222.7" y="107.4">18</text>
<text x="102.6" y="109.7">6</text>
<text x="102.6" y="111.7">7</text>
<text x="102.6" y="113.6">8</text>
<text x="131.8" y="108.7">6</text>
<text x="131.8" y="110.7">7</text>
<text x="131.8" y="112.6">8</text>
<text x="174" y="108.5">19</text>
<text x="178.3" y="108.5">20</text>
<text x="215.4" y="109.3">19</text>
<text x="215.4" y="111.3">21</text>
<text x="222.7" y="109.3">20</text>
<text x="222.7" y="111.3">22</text>
<text x="130.9" y="116.5">10</text>
<text x="131.8" y="114.6">9</text>
<text x="174.2" y="119.6">1</text>
<text x="178.4" y="119.6">2</text>
<text x="224.8" y="119.8">1</text>
<text x="229" y="119.8">2</text>
<text x="174.2" y="121.6">3</text>
<text x="174.2" y="123.5">5</text>
<text x="174.2" y="125.5">7</text>
<text x="178.4" y="121.6">4</text>
<text x="178.4" y="123.5">6</text>
<text x="178.4" y="125.5">8</text>
<text x="224.8" y="121.8">3</text>
<text x="224.8" y="123.7">5</text>
<text x="224.8" y="125.7">7</text>
<text x="229" y="121.8">4</text>
<text x="229" y="123.7">6</text>
<text x="229" y="125.7">8</text>
<text x="254.3" y="123.7">2</text>
<text x="268" y="123.7">7</text>
<text x="268" y="121.8">8</text>
<text x="3.6" y="131.7">C</text>
<text x="105.2" y="130.1">1</text>
<text x="129.9" y="127.2">1</text>
<text x="129.9" y="129.2">2</text>
<text x="129.9" y="131.1">3</text>
<text x="174.2" y="127.4">9</text>
<text x="174.2" y="129.3">11</text>
<text x="174.2" y="131.3">13</text>
<text x="177.5" y="127.4">10</text>
<text x="177.5" y="129.3">12</text>
<text x="177.5" y="131.3">14</text>
<text x="224.8" y="127.6">9</text>
<text x="224.8" y="129.5">11</text>
<text x="224.8" y="131.5">13</text>
<text x="228.1" y="127.6">10</text>
<text x="228.1" y="129.5">12</text>
<text x="228.1" y="131.5">14</text>
<text x="254.3" y="129.5">4</text>
<text x="268" y="129.5">5</text>
<text x="268" y="127.6">6</text>
<text x="291.8" y="131.7">C</text>
<text x="37.3" y="132.8">1</text>
<text x="37.3" y="134.8">3</text>
<text x="37.3" y="136.7">5</text>
<text x="41.5" y="132.8">2</text>
<text x="41.5" y="134.8">4</text>
<text x="41.5" y="136.7">6</text>
<text x="105.2" y="132.1">2</text>
<text x="105.2" y="134">3</text>
<text x="105.2" y="136">4</text>
<text x="105.2" y="137.9">5</text>
<text x="129.9" y="133">4</text>
<text x="129.9" y="135">5</text>
<text x="129.9" y="136.9">6</text>
<text x="174.2" y="133.2">15</text>
<text x="177.5" y="133.2">16</text>
<text x="224.8" y="133.4">15</text>
<text x="228.1" y="133.4">16</text>
<text x="37.3" y="138.7">7</text>
<text x="37.3" y="140.6">9</text>
<text x="37.3" y="142.6">11</text>
<text x="40.6" y="140.6">10</text>
<text x="40.6" y="142.6">12</text>
<text x="41.5" y="138.7">8</text>
<text x="105.2" y="139.8">6</text>
<text x="129.9" y="138.9">7</text>
<text x="129.9" y="140.8">8</text>
<text x="37.3" y="144.5">13</text>
<text x="37.3" y="146.5">15</text>
<text x="37.3" y="148.4">17</text>
<text x="40.6" y="144.5">14</text>
<text x="40.6" y="146.5">16</text>
<text x="40.6" y="148.4">18</text>
<text x="37.3" y="150.3">19</text>
<text x="37.3" y="152.3">21</text>
<text x="37.3" y="154.2">23</text>
<text x="40.6" y="150.3">20</text>
<text x="40.6" y="152.3">22</text>
<text x="40.6" y="154.2">24</text>
<text x="109.1" y="153.7">1</text>
<text x="109.1" y="155.6">2</text>
<text x="138.3" y="154.6">1</text>
<text x="37.3" y="156.2">25</text>
<text x="40.6" y="156.2">26</text>
<text x="109.1" y="157.5">3</text>
<text x="109.1" y="159.5">4</text>
<text x="109.1" y="161.4">5</text>
<text x="138.3" y="156.6">2</text>
<text x="138.3" y="158.5">3</text>
<text x="138.3" y="160.5">4</text>
<text x="175.7" y="158.3">1</text>
<text x="175.7" y="160.3">3</text>
<text x="179.9" y="158.3">2</text>
<text x="179.9" y="160.3">4</text>
<text x="196.9" y="156.6">1</text>
<text x="196.9" y="158.5">2</text>
<text x="196.9" y="160.5">3</text>
<text x="208.2" y="156.6">1</text>
<text x="208.2" y="158.5">2</text>
<text x="208.2" y="160.5">3</text>
<text x="220.6" y="156.6">1</text>
<text x="220.6" y="158.5">2</text>
<text x="220.6" y="160.5">3</text>
<text x="232" y="156.6">1</text>
<text x="232" y="158.5">2</text>
<text x="232" y="160.5">3</text>
<text x="109.1" y="163.4">6</text>
<text x="109.1" y="165.3">7</text>
<text x="109.1" y="167.3">8</text>
<text x="138.3" y="162.4">5</text>
<text x="138.3" y="164.3">6</text>
<text x="138.3" y="166.3">7</text>
<text x="175.7" y="162.2">5</text>
<text x="179.9" y="162.2">6</text>
<text x="196.9" y="162.4">4</text>
<text x="196.9" y="164.3">5</text>
<text x="196.9" y="166.3">6</text>
<text x="208.2" y="162.4">4</text>
<text x="208.2" y="164.3">5</text>
<text x="208.2" y="166.3">6</text>
<text x="220.6" y="162.4">4</text>
<text x="220.6" y="164.3">5</text>
<text x="220.6" y="166.3">6</text>
<text x="232" y="162.4">4</text>
<text x="232" y="164.3">5</text>
<text x="232" y="166.3">6</text>
<text x="109.1" y="169.2">9</text>
<text x="109.1" y="171.1">10</text>
<text x="138.3" y="168.2">8</text>
<text x="196.9" y="168.2">7</text>
<text x="196.9" y="170.2">8</text>
<text x="196.9" y="172.1">9</text>
<text x="208.2" y="168.2">7</text>
<text x="208.2" y="170.2">8</text>
<text x="208.2" y="172.1">9</text>
<text x="220.6" y="168.2">7</text>
<text x="220.6" y="170.2">8</text>
<text x="220.6" y="172.1">9</text>
<text x="232" y="168.2">7</text>
<text x="232" y="170.2">8</text>
<text x="232" y="172.1">9</text>
<text x="186.9" y="179.9" transform="rotate(-90 186.9 179.9)">2</text>
<text x="188.8" y="179.9" transform="rotate(-90 188.8 179.9)">1</text>
<text x="196" y="174.1">10</text>
<text x="208.2" y="174.1">10</text>
<text x="219.7" y="174.1">10</text>
<text x="232" y="174.1">10</text>
<text x="3.5" y="182.8">D</text>
<text x="111.1" y="181.8">1</text>
<text x="111.1" y="183.8">2</text>
<text x="111.1" y="185.7">3</text>
<text x="135.7" y="184.8">1</text>
<text x="291.8" y="182.8">D</text>
<text x="111.1" y="187.7">4</text>
<text x="111.1" y="189.6">5</text>
<text x="111.1" y="191.6">6</text>
<text x="135.7" y="186.7">2</text>
<text x="135.7" y="188.6">3</text>
<text x="135.7" y="190.6">4</text>
<text x="223.2" y="188.8">Title</text>
<text x="111.1" y="193.5">7</text>
<text x="111.1" y="195.5">8</text>
<text x="135.7" y="192.5">5</text>
<text x="135.7" y="194.5">6</text>
<text x="223.2" y="194.7">Size</text>
<text x="224.2" y="197.6">A4</text>
<text x="233" y="194.7">Number</text>
<text x="271.9" y="194.7">Revision</text>
<text x="223.2" y="200.5">Date:</text>
<text x="223.2" y="202.5">File:</text>
<text x="232" y="200.5">2014-4-22</text>
<text x="232" y="202.5">I:\F_SOFT\..\ARPI500.SchDoc</text>
<text x="262.2" y="200.5">Sheet</text>
<text x="262.2" y="202.5">Drawn By:</text>
<text x="267.7" y="200.5">of</text>
<text x="26.1" y="205.4">1</text>
<text x="74.8" y="205.4">2</text>
<text x="123.5" y="205.4">3</text>
<text x="172.2" y="205.4">4</text>
<text x="220.8" y="205.4">5</text>
<text x="269.5" y="205.4">6</text>
</g>
<g font-size="1.7" fill="#800000">
<text x="111.4" y="24">GND</text>
<text x="165.2" y="22.6">GND</text>
<text x="165.2" y="20.7">VCC</text>
<text x="190.9" y="23.6">GND</text>
<text x="190.9" y="21.6">VCC</text>
<text x="221.5" y="22">VIN</text>
<text x="221.5" y="24">5V</text>
<text x="28.3" y="26.9">GND</text>
<text x="33.4" y="29.8">V0</text>
<text x="36.3" y="28.8">VCC</text>
<text x="59.1" y="29.8">V0</text>
<text x="67.8" y="28.8">VCC</text>
<text x="75.6" y="26.9">GND</text>
<text x="165.2" y="24.6">SDA</text>
<text x="165.2" y="26.5">SCL</text>
<text x="190.9" y="25.5">RX</text>
<text x="190.9" y="27.5">TX</text>
<text x="221.5" y="25.9">GND</text>
<text x="36.3" y="35.6">SCK</text>
<text x="36.9" y="33.7">MOSI</text>
<text x="37.1" y="31.7">GPIO3</text>
<text x="75.4" y="34.1">VCC</text>
<text x="96.8" y="33.1">VCC1</text>
<text x="96.8" y="35">GND1</text>
<text x="107.4" y="30.8">VCC</text>
<text x="111.8" y="31.7">V0</text>
<text x="111.8" y="33.7">GPIO3</text>
<text x="221.5" y="35.6">VIN</text>
<text x="26.7" y="38.5">VCC</text>
<text x="77.5" y="41.9">GND</text>
<text x="105.2" y="36.6">GND</text>
<text x="111.8" y="37.6">SCK</text>
<text x="221.5" y="39.5">GND</text>
<text x="221.5" y="37.6">VCC</text>
<text x="33.4" y="44.4">V0</text>
<text x="57.7" y="43.4">GPIO3 T_IRQ</text>
<text x="57.7" y="47.3">CE1</text>
<text x="111.8" y="47.3">GPIO4</text>
<text x="158.8" y="46.1">VCC</text>
<text x="189.9" y="43.8">VCC</text>
<text x="190.1" y="45.7">GND</text>
<text x="208.6" y="47.7">GPIO0</text>
<text x="208.6" y="45.7">GND</text>
<text x="208.6" y="43.8">IO_VCC</text>
<text x="37.3" y="53.1">GND1</text>
<text x="57.7" y="51.2">MOSI</text>
<text x="57.7" y="49.2">SCK</text>
<text x="57.7" y="53.1">MISO</text>
<text x="111.8" y="51.2">MISO</text>
<text x="111.8" y="49.2">MOSI</text>
<text x="111.8" y="53.1">GPIO6</text>
<text x="158.8" y="48.1">GND</text>
<text x="158.8" y="50">MISO</text>
<text x="158.8" y="52">MOSI</text>
<text x="158.8" y="53.9">SCK</text>
<text x="190.1" y="51.6">GPIO10</text>
<text x="190.1" y="53.5">GPIO11</text>
<text x="208.6" y="49.6">GPIO1</text>
<text x="208.6" y="51.6">GPIO2</text>
<text x="208.6" y="53.5">GPIO3</text>
<text x="231.8" y="52.4">VCC</text>
<text x="26.7" y="56">GND</text>
<text x="37.3" y="57">VCC1</text>
<text x="57.7" y="55.1">GPIO6 RST</text>
<text x="57.7" y="59">GPIO0 SCK</text>
<text x="57.7" y="57">GPIO1 SCI</text>
<text x="107.4" y="56">VCC</text>
<text x="158.8" y="55.9">CE0</text>
<text x="158.8" y="57.8">CE1</text>
<text x="190.1" y="55.5">GPIO12</text>
<text x="190.1" y="57.4">GPIO13</text>
<text x="190.1" y="59.4">GPIO14</text>
<text x="208.6" y="55.5">GPIO4</text>
<text x="208.6" y="57.4">GPIO5</text>
<text x="208.6" y="59.4">GPIO6</text>
<text x="231.8" y="56.2">A0</text>
<text x="231.8" y="58.2">A1</text>
<text x="231.8" y="54.3">GND</text>
<text x="37.3" y="60.9">VCC1</text>
<text x="37.3" y="62.9">GND1</text>
<text x="57.7" y="62.9">GPIO4 RS</text>
<text x="57.7" y="60.9">CE0</text>
<text x="111.4" y="62.9">GND</text>
<text x="190.1" y="61.3">GPIO15</text>
<text x="208.6" y="61.3">GPIO7</text>
<text x="231.8" y="60.1">A2</text>
<text x="215.4" y="73.9">A3</text>
<text x="223.8" y="73.9">CE1</text>
<text x="244.1" y="77">VIN</text>
<text x="244.1" y="79">IO_VCC</text>
<text x="244.1" y="80.9">VCC</text>
<text x="39.6" y="85.2">VCC</text>
<text x="21.9" y="90.1">VIN</text>
<text x="168.7" y="95.9">P4</text>
<text x="168.7" y="94">P5</text>
<text x="168.7" y="92">P6</text>
<text x="168.7" y="90.1">P7</text>
<text x="185.3" y="95.9">GPIO4</text>
<text x="185.3" y="94">GPIO5</text>
<text x="185.3" y="92">GPIO6</text>
<text x="185.3" y="90.1">GPIO7</text>
<text x="206.9" y="94.7">P_SDA</text>
<text x="206.9" y="92.8">P_SCL</text>
<text x="206.9" y="90.9">P_CE1</text>
<text x="229.7" y="94.7">SDA</text>
<text x="229.7" y="92.8">SCL</text>
<text x="229.7" y="90.9">CE1</text>
<text x="234.7" y="94.7">GPIO14</text>
<text x="234.7" y="92.8">GPIO15</text>
<text x="242.9" y="94.9">RX</text>
<text x="259.8" y="94.9">TX</text>
<text x="266.5" y="95.3">TX</text>
<text x="270.5" y="95.3">GPIO13</text>
<text x="108.7" y="101">5V</text>
<text x="137.9" y="101.9">AREF</text>
<text x="137.9" y="100">DUINO_SDA</text>
<text x="137.9" y="98">DUINO_SCL</text>
<text x="168.7" y="101.7">P1</text>
<text x="168.7" y="99.8">P2</text>
<text x="168.7" y="97.8">P3</text>
<text x="185.3" y="101.7">GPIO1</text>
<text x="185.3" y="99.8">GPIO2</text>
<text x="185.3" y="97.8">GPIO3</text>
<text x="206.9" y="100.6">P_CE0</text>
<text x="206.9" y="96.7">P_TX</text>
<text x="206.9" y="98.6">P_RX</text>
<text x="229.7" y="100.6">CE0</text>
<text x="229.7" y="98.6">RX_1</text>
<text x="229.7" y="96.7">TX_1</text>
<text x="235.1" y="100.6">GPIO11</text>
<text x="242.7" y="96.9">TX_1</text>
<text x="242.7" y="98.8">TX</text>
<text x="259.8" y="96.9">RX_1</text>
<text x="259.8" y="98.8">RX</text>
<text x="266.3" y="97.3">RX</text>
<text x="270.5" y="97.3">GPIO12</text>
<text x="108.7" y="102.9">DUINO_RST</text>
<text x="108.7" y="106.8">5V</text>
<text x="108.7" y="104.8">3.3V</text>
<text x="137.9" y="103.9">GND</text>
<text x="137.9" y="107.8">D12 DUINO_MISO</text>
<text x="137.9" y="105.8">D13 DUINO_sck</text>
<text x="168.7" y="103.7">P0</text>
<text x="168.7" y="105.6">GND</text>
<text x="168.7" y="107.6">3.3V</text>
<text x="185.3" y="103.7">GPIO0</text>
<text x="185.3" y="105.6">GND</text>
<text x="185.3" y="107.6">5V</text>
<text x="206.9" y="102.5">P_SCK</text>
<text x="206.9" y="106.4">P_MISO</text>
<text x="206.9" y="104.5">P_MOSI</text>
<text x="229.7" y="106.4">MISO</text>
<text x="229.7" y="104.5">MOSI GPIO9</text>
<text x="229.7" y="102.5">SCK</text>
<text x="235.1" y="102.5">GPIO10</text>
<text x="235.3" y="106.4">GPIO8</text>
<text x="20" y="109.5">GND</text>
<text x="37.8" y="108.5">GND</text>
<text x="108.7" y="112.6">VIN</text>
<text x="108.7" y="110.7">GND</text>
<text x="108.7" y="108.7">GND</text>
<text x="137.9" y="113.6">D9</text>
<text x="137.9" y="111.7">D10 DUINO_CE0</text>
<text x="137.9" y="109.7">D11 DUINO_MOSI</text>
<text x="206.9" y="108.3">GND</text>
<text x="206.9" y="110.3">3.3V</text>
<text x="229.7" y="108.3">GND</text>
<text x="229.7" y="110.3">5V</text>
<text x="137.9" y="115.5">D8</text>
<text x="168.9" y="118.7">D2</text>
<text x="184.5" y="118.7">GPIO0</text>
<text x="235.1" y="118.8">MISO</text>
<text x="168.9" y="120.6">D3</text>
<text x="168.9" y="122.5">D4</text>
<text x="168.9" y="124.5">D5</text>
<text x="184.5" y="120.6">GPIO1</text>
<text x="184.5" y="122.5">GPIO2</text>
<text x="184.5" y="124.5">GPIO3</text>
<text x="235.1" y="120.8">MOSI</text>
<text x="235.1" y="122.7">SCK</text>
<text x="235.1" y="124.7">CE0</text>
<text x="250.9" y="121.8">3.3V1</text>
<text x="272.3" y="121.8">3.3V</text>
<text x="26.2" y="131.9">3.3V</text>
<text x="47.6" y="131.9">5V</text>
<text x="100" y="129.2">A0</text>
<text x="100" y="131.1">A1</text>
<text x="136" y="130.1">D5</text>
<text x="136" y="128.2">D6</text>
<text x="136" y="126.2">D7</text>
<text x="168.9" y="126.4">D6</text>
<text x="168.9" y="128.4">D7</text>
<text x="168.9" y="130.3">D8</text>
<text x="184.5" y="126.4">GPIO4</text>
<text x="184.5" y="128.4">GPIO5</text>
<text x="184.5" y="130.3">GPIO6</text>
<text x="212.1" y="130.5">DUINO_SDA</text>
<text x="235.1" y="130.5">SDA</text>
<text x="235.1" y="126.6">RX</text>
<text x="235.1" y="128.6">TX</text>
<text x="250.9" y="129.5">5V</text>
<text x="250.9" y="127.6">VCC3</text>
<text x="272.3" y="129.5">5V</text>
<text x="272.3" y="127.6">VCC</text>
<text x="26.2" y="133.8">P_SDA</text>
<text x="26.2" y="135.8">P_SCL</text>
<text x="26.2" y="137.7">P7</text>
<text x="47.6" y="133.8">5V</text>
<text x="47.6" y="135.8">GND</text>
<text x="47.6" y="137.7">P_TX</text>
<text x="100" y="133">A2</text>
<text x="100" y="136.9">A4</text>
<text x="136" y="137.9">D1 DUINO_TX</text>
<text x="136" y="136">D2</text>
<text x="136" y="134">D3</text>
<text x="136" y="132.1">D4</text>
<text x="168.9" y="132.3">D9</text>
<text x="184.5" y="132.3">GPIO7</text>
<text x="212.1" y="132.5">DUINO_SCL</text>
<text x="235.1" y="132.5">SCL</text>
<text x="26.2" y="139.7">GND</text>
<text x="26.2" y="141.6">P0</text>
<text x="47.6" y="141.6">P1</text>
<text x="47.6" y="143.5">GND</text>
<text x="47.6" y="139.7">P_RX</text>
<text x="100" y="138.9">A5</text>
<text x="136" y="139.8">D0 DUINO_RX</text>
<text x="26.2" y="149.4">P_MOSI</text>
<text x="26.2" y="145.5">P3</text>
<text x="26.2" y="147.4">3.3V</text>
<text x="47.6" y="149.4">GND</text>
<text x="47.6" y="145.5">P4</text>
<text x="47.6" y="147.4">P5</text>
<text x="26.2" y="155.2">GND</text>
<text x="26.2" y="153.3">P_SCK</text>
<text x="26.2" y="151.3">P_MISO</text>
<text x="47.6" y="155.2">P_CE1</text>
<text x="47.6" y="153.3">P_CE0</text>
<text x="47.6" y="151.3">P6</text>
<text x="97.6" y="154.6">DUINO_SDA</text>
<text x="97.6" y="152.7">DUINO_SCL</text>
<text x="126.1" y="155.6">5V</text>
<text x="203" y="155.6">Xvcc</text>
<text x="97.6" y="158.5">GND</text>
<text x="97.6" y="156.6">AREF</text>
<text x="97.6" y="160.5">D13</text>
<text x="126.1" y="157.5">DUINO_RST</text>
<text x="126.1" y="161.4">5V</text>
<text x="126.1" y="159.5">3.3V</text>
<text x="170.5" y="157.3">3.3V</text>
<text x="170.5" y="161.2">TX_1</text>
<text x="170.5" y="159.3">RX_1</text>
<text x="186" y="157.3">Xvcc</text>
<text x="186" y="161.2">Xrx</text>
<text x="186" y="159.3">Xtx</text>
<text x="203" y="159.5">Xrx</text>
<text x="203" y="157.5">Xtx</text>
<text x="97.6" y="166.3">D10</text>
<text x="97.6" y="164.3">D11</text>
<text x="97.6" y="162.4">D12</text>
<text x="126.1" y="167.3">VIN</text>
<text x="126.1" y="165.3">GND</text>
<text x="126.1" y="163.4">GND</text>
<text x="97.6" y="170.2">D8</text>
<text x="97.6" y="168.2">D9</text>
<text x="182.9" y="173.1">GND</text>
<text x="188.4" y="173.3">Xgnd</text>
<text x="203" y="173.1">Xgnd</text>
<text x="105.8" y="184.8">D5</text>
<text x="105.8" y="182.8">D6</text>
<text x="105.8" y="180.9">D7</text>
<text x="141.8" y="183.8">A0</text>
<text x="141.8" y="185.7">A1</text>
<text x="105.8" y="190.6">D2</text>
<text x="105.8" y="188.6">D3</text>
<text x="105.8" y="186.7">D4</text>
<text x="141.8" y="187.7">A2</text>
<text x="141.8" y="189.6">A3</text>
<text x="141.8" y="191.6">A4</text>
<text x="105.8" y="194.5">D0</text>
<text x="105.8" y="192.5">D1</text>
<text x="141.8" y="193.5">A5</text>
</g>
<g font-size="1.7" fill="#000080">
<text x="169.1" y="18.7">I2C</text>
<text x="173" y="21.8">VCC</text>
<text x="173" y="23.8">GND</text>
<text x="198.7" y="19.7">UART</text>
<text x="204.8" y="23.8">GND</text>
<text x="204.8" y="21.8">VCC</text>
<text x="225.4" y="20.1">EXT_PWR</text>
<text x="22.6" y="30">V0</text>
<text x="22.6" y="26.1">VSS</text>
<text x="22.6" y="28">VCC</text>
<text x="117.1" y="25.9">LCD1602</text>
<text x="173" y="25.7">SDA</text>
<text x="173" y="27.6">SCL</text>
<text x="205" y="25.5">RX</text>
<text x="205.1" y="27.5">TX</text>
<text x="22.6" y="31.9">CS</text>
<text x="22.6" y="33.9">SID</text>
<text x="22.6" y="35.8">CLK</text>
<text x="169.1" y="30.4">I2C</text>
<text x="198.7" y="31.4">UART</text>
<text x="225.4" y="33.7">PWR</text>
<text x="22.6" y="37.8">DB0</text>
<text x="22.6" y="39.7">DB1</text>
<text x="22.6" y="41.6">DB2</text>
<text x="85.2" y="38.9">lcd12864_jmp</text>
<text x="199.1" y="41.5">I/O</text>
<text x="22.6" y="43.6">DB3</text>
<text x="22.6" y="45.5">DB4</text>
<text x="22.6" y="47.5">DB5</text>
<text x="29.5" y="42.4">LCD.R1</text>
<text x="71.3" y="47.5">CS</text>
<text x="163.6" y="44.2">SPI</text>
<text x="169.8" y="46.3">VCC</text>
<text x="186.4" y="47.9">MISOGPIO8</text>
<text x="22.6" y="49.4">DB6</text>
<text x="22.6" y="53.3">PSB</text>
<text x="22.6" y="51.4">DB7</text>
<text x="71.3" y="51.4">MOSI</text>
<text x="71.3" y="53.3">MISO</text>
<text x="71.3" y="49.4">CLK</text>
<text x="169.8" y="48.6">GND</text>
<text x="169.8" y="50.7">MISO</text>
<text x="169.8" y="52.8">MOSI</text>
<text x="186.3" y="51.6">SCK</text>
<text x="186.3" y="53.5">CE0</text>
<text x="186.4" y="49.8">MOSIGPIO9</text>
<text x="222.1" y="49.8">H_analog</text>
<text x="22.6" y="55.2">NC</text>
<text x="22.6" y="57.2">RET</text>
<text x="22.6" y="59.1">NC</text>
<text x="169.8" y="54.9">SCK</text>
<text x="169.8" y="57">CE0</text>
<text x="169.8" y="58.9">CE1</text>
<text x="186.3" y="59.3">SDA</text>
<text x="186.4" y="55.4">RX</text>
<text x="186.4" y="57.4">TX</text>
<text x="22.6" y="61.1">LED_A</text>
<text x="22.6" y="63">LED_K</text>
<text x="117.1" y="60.9">Header 16</text>
<text x="163.6" y="62.7">SPI</text>
<text x="186.3" y="61.3">SCL</text>
<text x="22.6" y="66.9">LCD_12864</text>
<text x="46" y="66.7">LCD1</text>
<text x="62.6" y="66.5">LCD22</text>
<text x="245.8" y="73.9">IOVCC_JMP</text>
<text x="172.6" y="88.1">Pi_JMP1</text>
<text x="217" y="88.3">Pi_JMP2</text>
<text x="217" y="85.6">JMP_CE1</text>
<text x="23.8" y="95.9">Power1_1</text>
<text x="43.3" y="90.9">L1_1</text>
<text x="248.2" y="93">Header3X2</text>
<text x="36.5" y="99">1K</text>
<text x="40.2" y="100.6">R1</text>
<text x="109.3" y="99">NC</text>
<text x="248.2" y="102.7">Header 3X2</text>
<text x="100.9" y="116.5">H1_1</text>
<text x="129.6" y="119.6">H2_1</text>
<text x="201" y="118.8">DUINO_MISO D12</text>
<text x="256.1" y="117.9">SW_PWR</text>
<text x="201" y="120.8">DUINO_MOSI D11</text>
<text x="202.4" y="124.7">DUINO_CE0 D10</text>
<text x="203" y="122.7">DUINO_sck D13</text>
<text x="9.2" y="128">wiringPi</text>
<text x="18.6" y="129.9">GPIO</text>
<text x="18.8" y="128">BCM</text>
<text x="37.8" y="129.2">H_Pi</text>
<text x="56.5" y="130.1">GPIO</text>
<text x="56.8" y="128.2">BCM</text>
<text x="62.8" y="127.8">wiringPi</text>
<text x="203" y="126.6">DUINO_RX D0</text>
<text x="203.2" y="128.8">DUINO_TX D1</text>
<text x="11" y="132">3.3V</text>
<text x="12.2" y="134">8</text>
<text x="12.2" y="135.9">9</text>
<text x="12.2" y="137.7">7</text>
<text x="16.3" y="133.8">v.a:0/v.b:2</text>
<text x="16.5" y="135.9">v.a:1/v.b:3</text>
<text x="17.8" y="132">3.3V</text>
<text x="19.4" y="137.9">4</text>
<text x="56.8" y="135.7">GND</text>
<text x="57.5" y="132">5V</text>
<text x="57.5" y="134">5V</text>
<text x="57.7" y="137.7">14</text>
<text x="64.8" y="135.7">GND</text>
<text x="65.1" y="137.5">15</text>
<text x="65.3" y="132">5V</text>
<text x="65.3" y="134">5V</text>
<text x="90.2" y="135">DUINO_CE1 A3</text>
<text x="171" y="137.1">ARDUINO_SW1</text>
<text x="221.7" y="137.1">ARDUINO_SW2</text>
<text x="11.4" y="139.6">GND</text>
<text x="12.6" y="141.8">0</text>
<text x="12.6" y="143.7">2</text>
<text x="15.5" y="143.5">v.a:21/v.b:27 P2</text>
<text x="18.6" y="141.8">17</text>
<text x="18.7" y="139.8">GND</text>
<text x="57.2" y="143.5">GND</text>
<text x="57.7" y="139.4">15</text>
<text x="57.7" y="141.2">18</text>
<text x="64.8" y="143.5">GND</text>
<text x="65.1" y="139.2">16</text>
<text x="65.8" y="141.2">1</text>
<text x="102.9" y="143.7">H3_1</text>
<text x="128.2" y="143.7">H4_1</text>
<text x="11.7" y="147.4">3.3V</text>
<text x="12.1" y="149.4">12</text>
<text x="12.6" y="145.5">3</text>
<text x="18.4" y="147.4">3.3V</text>
<text x="18.8" y="145.5">22</text>
<text x="18.9" y="149.4">10</text>
<text x="57.4" y="149.4">GND</text>
<text x="57.7" y="145.5">23</text>
<text x="57.7" y="147.4">24</text>
<text x="64.8" y="149.4">GND</text>
<text x="65.8" y="145.5">4</text>
<text x="65.8" y="147.2">5</text>
<text x="11.8" y="155.6">GND</text>
<text x="12.1" y="151.5">13</text>
<text x="12.1" y="153.6">14</text>
<text x="18.7" y="155.6">GND</text>
<text x="18.9" y="153.6">11</text>
<text x="19.4" y="151.5">9</text>
<text x="57.7" y="151.3">25</text>
<text x="58.4" y="153.2">8</text>
<text x="58.4" y="155.2">9</text>
<text x="65.1" y="153.2">10</text>
<text x="65.3" y="155.2">11</text>
<text x="65.8" y="151.3">6</text>
<text x="126.1" y="153.8">NC</text>
<text x="174.3" y="155.4">XBee_JMP1</text>
<text x="37.8" y="159.5">Pi_1</text>
<text x="87.8" y="160.5">DUINO_sck</text>
<text x="254.4" y="159.3">pot Pear</text>
<text x="85.7" y="162.2">DUINO_MISO</text>
<text x="85.7" y="164.1">DUINO_MOSI</text>
<text x="87" y="166.1">DUINO_CE0</text>
<text x="248" y="162">SpotPear_LOGO</text>
<text x="137" y="171.1">H1_2</text>
<text x="107.7" y="174.1">U2_2</text>
<text x="191.5" y="177.2">H_Xee1_2.5</text>
<text x="205.7" y="177.4">H_Xee1_2.0</text>
<text x="216.8" y="177.2">H_Xee2_2.0</text>
<text x="229.7" y="177.4">H_Xee2_2.5</text>
<text x="182.7" y="185.3">XBee_JMP2</text>
<text x="121.7" y="189.8">DUINO_CE1</text>
<text x="94.1" y="194.7">DUINO_RX</text>
<text x="94.2" y="192.5">DUINO_TX</text>
<text x="133.5" y="198">H3_2</text>
<text x="109.7" y="198.4">H4_2</text>
</g>
<g font-size="1.5" fill="#000080">
<text x="63.5" y="47.3">T_CS</text>
<text x="63.5" y="49.3">T_DCLK</text>
<text x="63.5" y="51.2">T_DIN</text>
<text x="63.5" y="53.2">T_DOUT</text>
<text x="63.5" y="60.9">CS</text>
</g>
<g font-size="1.4" fill="#000080">
<text x="11.4" y="129.8">PIN</text>
<text x="64.9" y="129.6">PIN</text>
<text x="25" y="137.2">*</text>
<text x="25" y="141.7">*</text>
<text x="53.2" y="141.7">*</text>
</g>
</svg>
